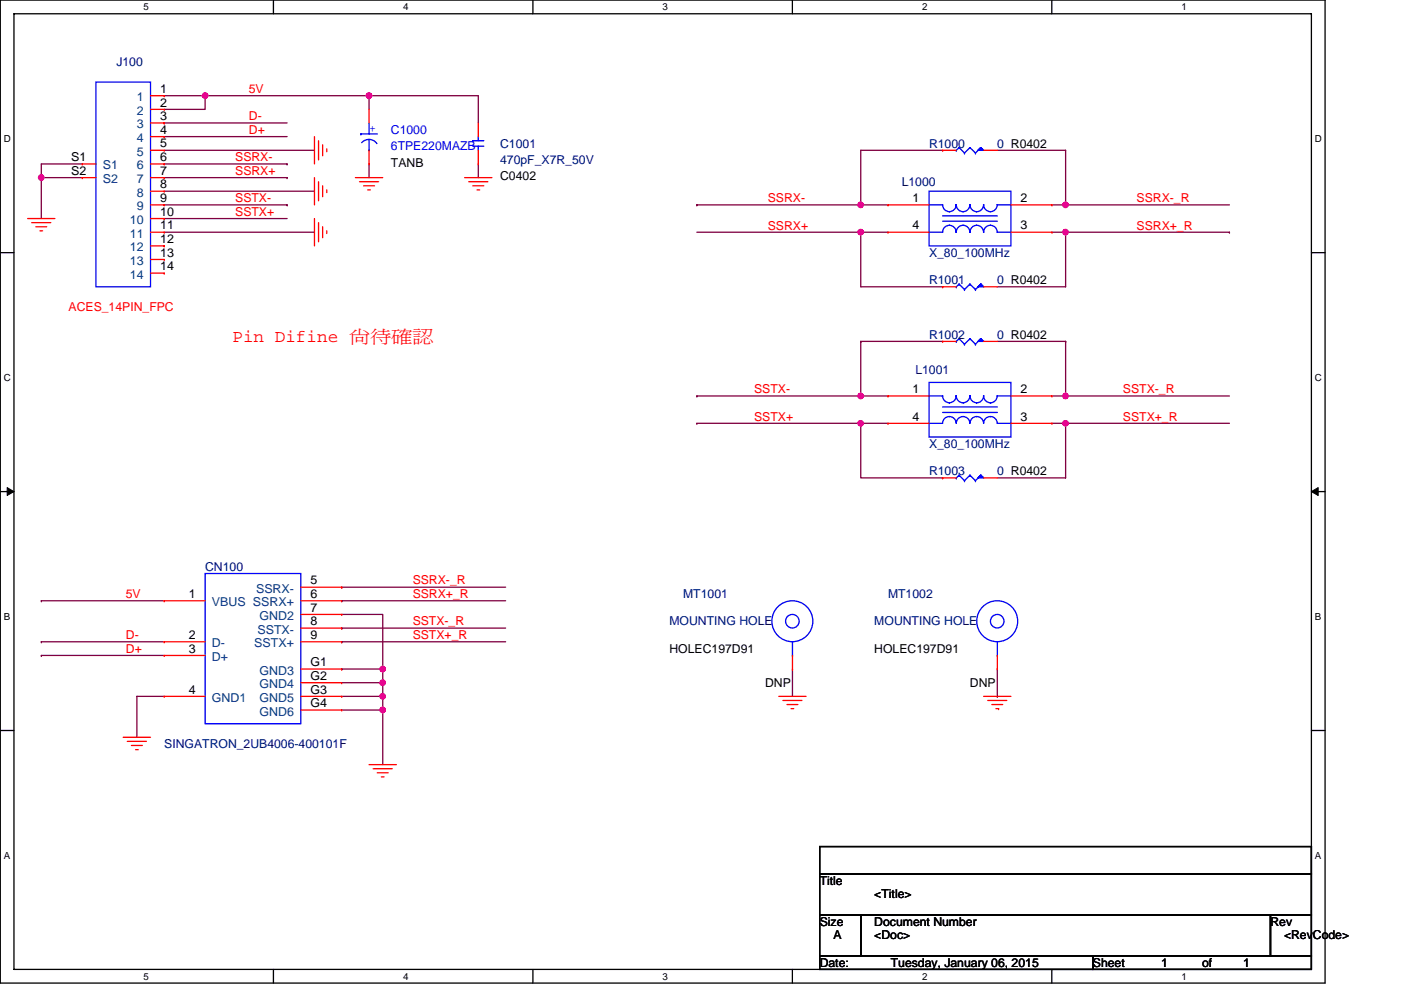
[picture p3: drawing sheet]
<svg xmlns="http://www.w3.org/2000/svg" width="297mm" height="210mm" viewBox="0 0 297 210" stroke-linecap="round" stroke-linejoin="round" font-family="sans-serif">
<path d="M.1 0h280.8v208.5h-280.8zM3 2.9h275v202.7h-275z" fill="none" stroke="#000" stroke-width=".28"/>
<g fill="#fff">
<path d="M30.5 .3h1.1v2.3h-1.1z"/>
<path d="M30.5 205.9h1.1v2.3h-1.1z"/>
</g>
<path d="M58 0v2.9M58 205.6v2.9" fill="none" stroke="#000" stroke-width=".28"/>
<g fill="#fff">
<path d="M85.5 .3h1.1v2.3h-1.1z"/>
<path d="M85.5 205.9h1.1v2.3h-1.1z"/>
</g>
<path d="M113 0v2.9M113 205.6v2.9" fill="none" stroke="#000" stroke-width=".28"/>
<g fill="#fff">
<path d="M140.5 .3h1.1v2.3h-1.1z"/>
<path d="M140.5 205.9h1.1v2.3h-1.1z"/>
</g>
<path d="M168 0v2.9M168 205.6v2.9" fill="none" stroke="#000" stroke-width=".28"/>
<g fill="#fff">
<path d="M195.5 .3h1.2v2.3h-1.2z"/>
<path d="M195.5 205.9h1.2v2.3h-1.2z"/>
</g>
<path d="M223 0v2.9M223 205.6v2.9" fill="none" stroke="#000" stroke-width=".28"/>
<g fill="#fff">
<path d="M250.5 .3h1.2v2.3h-1.2z"/>
<path d="M250.5 205.9h1.2v2.3h-1.2z"/>
<path d="M.8 28.3h1.5v2.3h-1.5z"/>
<path d="M278.8 28.3h1.5v2.3h-1.5z"/>
<path d="M.8 78.9h1.5v2.3h-1.5z"/>
<path d="M278.8 78.9h1.5v2.3h-1.5z"/>
</g>
<path d="M.1 53.6h2.9M278 53.6h2.9" fill="none" stroke="#000" stroke-width=".28"/>
<g fill="#fff">
<path d="M.8 129.6h1.4v2.3h-1.4z"/>
<path d="M278.8 129.6h1.4v2.3h-1.4z"/>
</g>
<path d="M.1 104.3h2.9M278 104.3h2.9" fill="none" stroke="#000" stroke-width=".28"/>
<path d="M1.5 103.4l1.5 .9-1.5 .8zM278 104.3l1.5-.9v1.7z" fill="#000" stroke="#000" stroke-width=".21"/>
<g fill="#fff">
<path d="M.8 180.3h1.4v2.3h-1.4z"/>
<path d="M278.8 180.3h1.4v2.3h-1.4z"/>
</g>
<path d="M.1 154.9h2.9M278 154.9h2.9M173.8 179.6h104.2v5.7h-104.2zM173.8 194h8.7v8.7h-8.7zM173.8 185.3h104.2v8.7h-104.2zM182.5 194h86.9v8.7h-86.9zM269.4 194h8.6v8.7h-8.6zM173.8 202.7h57.9v2.9h-57.9zM231.7 202.7h46.3v2.9h-46.3z" fill="none" stroke="#000" stroke-width=".28"/>
<g fill="none" stroke="#800040" stroke-width=".28">
<path d="M8.8 37.7h8.6M8.8 37.7h.1M8.8 37.7v8.7M17.4 34.8h-8.6v2.9M34.8 26.1h.1M34.8 29h.1M34.8 31.9h31.9M34.8 20.3h8.7v2.9h-8.7M34.8 26.1h26.1M34.8 29h26.1M34.8 34.8h26.1M34.8 37.7h26.1"/>
<path d="M43.5 20.3h34.7v2.9M43.5 20.3h.1M60.9 34.8h.1M60.9 37.7h.1M78.2 20.3h.1M78.2 34.8v2.9M78.2 20.3h23.2v5.8M101.4 34.8v2.9M199.9 31.9h-17.4v11.6M211.5 31.9h14.4v11.6M34.8 40.6h31.9M34.8 46.4h.1"/>
<path d="M34.8 49.3h31.9M34.8 43.5h26.1M34.8 46.4h26.1M60.9 43.5h.1M147.7 43.5h.1M147.7 43.5h34.8M147.7 49.3h34.8M182.5 49.3h5.8M182.5 49.3h.1M182.5 49.3v11.5h17.4M182.5 43.5h5.8M223 49.3h2.9"/>
<path d="M223 43.5h2.9M225.9 49.3v11.5h-14.4M225.9 49.3h.1M225.9 43.5h.1M225.9 43.5h34.8M225.9 49.3h34.8M260.7 49.3h.1M182.5 72.4h17.4M182.5 72.4h.1M182.5 72.4v11.6M211.5 72.4h14.4M225.9 72.4h.1"/>
<path d="M225.9 72.4v11.6M147.7 84h.1M147.7 89.8h.1M147.7 89.8h40.6M147.7 84h34.8M182.5 89.8v11.6h17.4M182.5 84h5.8M182.5 89.8h.1M223 89.8h2.9v11.6h-14.4M223 84h2.9M225.9 84h.1M225.9 89.8h.1"/>
<path d="M225.9 89.8h34.8M225.9 84h34.8M8.8 127.4h.1M8.8 136.1h.1M8.8 139h.1M8.8 127.4h26M8.8 136.1h26M8.8 139h26M72.5 124.5h.1M72.5 127.4h.1M72.5 133.2h.1M72.5 136.1h.1"/>
<path d="M72.5 130.3h8.6v11.6M72.5 127.4h34.7M72.5 136.1h34.7M72.5 124.5h34.7M72.5 133.2h34.7M34.8 147.7h-5.8v8.7M72.5 141.9h.1M72.5 144.8h8.6M72.5 147.7h8.6M72.5 150.6h8.6M72.5 141.9h8.6M81.1 141.9v2.9"/>
<path d="M81.1 144.8h.1M81.1 150.6h.1M81.1 147.7h.1M81.1 144.8v17.4M168 141.9v5.8M211.5 147.7h.1M211.5 141.9v5.8"/>
</g>
<g fill="#f0f" stroke="#f0f" stroke-width=".28">
<circle cx="78.2" cy="20.3" r=".57"/>
<circle cx="8.7" cy="37.7" r=".57"/>
<circle cx="81.1" cy="141.9" r=".57"/>
<circle cx="81.1" cy="144.8" r=".57"/>
<circle cx="81.1" cy="150.6" r=".57"/>
<circle cx="81.1" cy="147.7" r=".57"/>
<circle cx="225.9" cy="84" r=".57"/>
<circle cx="182.5" cy="84" r=".57"/>
<circle cx="182.5" cy="89.8" r=".57"/>
<circle cx="182.5" cy="49.2" r=".57"/>
<circle cx="225.9" cy="49.2" r=".57"/>
<circle cx="43.5" cy="20.3" r=".57"/>
<circle cx="182.5" cy="43.5" r=".57"/>
<circle cx="225.9" cy="43.5" r=".57"/>
<circle cx="225.9" cy="89.8" r=".57"/>
</g>
<g fill="none" stroke="#f00" stroke-width=".28">
<path d="M17.4 34.8h.1M17.4 37.7h.1M17.4 34.8h2.9M17.4 37.7h2.9M31.9 31.9h2.9M31.9 20.3h2.9M31.9 23.2h2.9M31.9 26.1h2.9M31.9 29h2.9M31.9 34.8h2.9M31.9 37.7h2.9M34.8 20.3h.1"/>
<path d="M34.8 23.2h.1M34.8 26.1h.1M34.8 29h.1M34.8 31.9h.1M34.8 34.8h.1M34.8 37.7h.1M66.7 29v5.8M66.7 37.7v5.8M67.5 29.8v4.1M67.5 38.5v4.1M68.4 30.7v2.3M68.4 39.4v2.3"/>
<path d="M69.3 31.6v.6M75.4 37.7h5.7M76.2 38.5h4.1M77.1 39.4h2.3M78.2 23.2v2.9M78.2 34.8h.1M78.2 31.9v2.9M98.5 37.7h5.8M99.4 38.5h4M100.2 39.4h2.4M101.4 26.1v2.9M101.4 34.8h.1"/>
<path d="M101.4 31.9v2.9M199.9 31.9h.1M199.9 31.9h2.9M208.6 31.9h2.9M5.9 46.4h5.7M6.7 47.2h4.1M7.6 48.1h2.3M8.5 49h.5M31.9 49.3h2.9M31.9 43.5h2.9M31.9 40.6h2.9M31.9 46.4h2.9"/>
<path d="M31.9 52.2h2.9M31.9 55h2.9M31.9 57.9h2.9M34.8 40.6h.1M34.8 43.5h.1M34.8 46.4h.1M34.8 49.3h.1M34.8 52.2h.1M34.8 55h.1M34.8 57.9h.1M66.7 46.4v5.8M67.5 47.2v4.1"/>
<path d="M68.4 48.1v2.3M69.3 40.3v.6M69.3 49v.5M78 40.3h.5M101.1 40.3h.6M188.3 49.3h.1M188.3 43.5h.1M188.3 49.3h8.7M188.3 43.5h8.7M214.3 49.3h8.7M214.3 43.5h8.7M223 49.3h.1"/>
<path d="M223 43.5h.1M199.9 60.8h.1M199.9 72.4h.1M199.9 60.8h2.9M199.9 72.4h2.9M208.6 60.8h2.9M208.6 72.4h2.9M188.3 89.8h.1M188.3 84h.1M188.3 89.8h8.7M188.3 84h8.7M214.3 89.8h8.7"/>
<path d="M214.3 84h8.7M223 89.8h.1M223 84h.1M199.9 101.4h.1M199.9 101.4h2.9M208.6 101.4h2.9M34.8 127.4h.1M34.8 136.1h.1M34.8 139h.1M34.8 127.4h8.7M34.8 136.1h8.7M34.8 139h8.7"/>
<path d="M63.8 127.4h8.7M63.8 136.1h8.7M63.8 124.5h8.7M63.8 130.3h8.7M63.8 133.2h8.7M72.5 124.5h.1M72.5 127.4h.1M72.5 130.3h.1M72.5 133.2h.1M72.5 136.1h.1M168 139v2.9M211.5 139v2.9"/>
<path d="M26.1 156.4h5.8M27 157.2h4M27.9 158.1h2.3M28.7 159h.6M34.8 147.7h.1M34.8 147.7h8.7M63.8 147.7h8.7M63.8 141.9h8.7M63.8 144.8h8.7M63.8 150.6h8.7M72.5 141.9h.1M72.5 144.8h.1"/>
<path d="M72.5 147.7h.1M72.5 150.6h.1M165.1 147.7h5.8M166 148.6h4M166.9 149.4h2.3M167.7 150.3h.6M168 141.9h.1M208.6 147.7h5.7M209.4 148.6h4.1M210.3 149.4h2.3M211.2 150.3h.5M211.5 141.9h.1"/>
<path d="M211.7 150.3h.1M78.2 162.2h5.8M79.1 163h4.1M80 163.9h2.3M80.9 164.8h.5"/>
</g>
<g fill="none" stroke="#00f" stroke-width=".28">
<path d="M20.3 17.4h11.6v43.4h-11.6zM76.5 28.4h.1M76.5 28.4h3.5M78.2 29.6l-1 .2-.5 .5M78.2 29.6h.4a1.91 1.91 0 0 1 1.3 .9M78.2 31.9h.1M78.2 26.1v2.3M78.2 29.6v2.3M100.2 31h2.4M100.2 29.8h.1M100.2 29.8h2.4M101.4 29v.8"/>
<path d="M101.4 31v.9M202.8 31.9h.1M203.3 31.3h.1M203.3 31.3l1.2 1.1M203.3 31.3l-.5 .6M204.5 32.4h.1M205.7 31.3h.1M205.7 31.3l1.1 1.1M205.7 31.3l-1.2 1.1M206.8 32.4h.1M208 31.3h.1M208 31.3l.6 .6"/>
<path d="M208 31.3l-1.2 1.1M197 40.6h17.3v11.6h-17.3zM197 43.5h2.9M199.9 46.9h11.6M199.9 45.8h11.6M199.9 43.4a1.44 1.44 0 0 0 1.4 1.5 1.46 1.46 0 0 0 1.4-1.5h.1a1.44 1.44 0 0 0 1.4 1.5 1.46 1.46 0 0 0 1.4-1.5M205.6 49.2a1.44 1.44 0 0 0-1.4-1.4 1.43 1.43 0 0 0-1.4 1.4h-.1a1.44 1.44 0 0 0-1.4-1.4 1.43 1.43 0 0 0-1.4 1.4l-2.9 .1M205.7 49.2a1.42 1.42 0 0 1 1.4-1.4 1.44 1.44 0 0 1 1.4 1.4M205.7 43.4a1.45 1.45 0 0 0 1.4 1.5 1.45 1.45 0 0 0 1.4-1.5M208.6 49.2a1.42 1.42 0 0 1 1.4-1.4 1.44 1.44 0 0 1 1.4 1.4l2.9 .1M208.6 43.4a1.45 1.45 0 0 0 1.4 1.5 1.45 1.45 0 0 0 1.4-1.5M211.5 43.5h2.8"/>
<path d="M202.8 60.8h.1M202.8 72.4h.1M203.3 60.3h.1M203.3 71.8h.1M203.3 60.3l1.2 1.1M203.3 60.3l-.5 .5M203.3 71.8l1.2 1.2M203.3 71.8l-.5 .6M204.5 61.4h.1M204.5 73h.1M205.7 60.3h.1M205.7 71.8h.1"/>
<path d="M205.7 60.3l1.1 1.1M205.7 60.3l-1.2 1.1M205.7 71.8l1.1 1.2M205.7 71.8l-1.2 1.2M206.8 61.4h.1M206.8 73h.1M208 60.3h.1M208 71.8h.1M208 60.3l.6 .5M208 60.3l-1.2 1.1M208 71.8l.6 .6M208 71.8l-1.2 1.2"/>
<path d="M197 81.1h17.3v11.6h-17.3zM197 84h2.9M199.9 87.5h11.6M199.9 86.3h11.6M199.9 84a1.44 1.44 0 0 0 1.4 1.4 1.46 1.46 0 0 0 1.4-1.4h.1a1.44 1.44 0 0 0 1.4 1.4 1.46 1.46 0 0 0 1.4-1.4M205.6 89.8a1.43 1.43 0 0 0-1.4-1.5 1.43 1.43 0 0 0-1.4 1.5 1.48 1.48 0 0 0-1.5-1.5 1.43 1.43 0 0 0-1.4 1.5h-2.9M205.7 89.8a1.42 1.42 0 0 1 1.4-1.5 1.44 1.44 0 0 1 1.4 1.5M205.7 84a1.45 1.45 0 0 0 1.4 1.4 1.45 1.45 0 0 0 1.4-1.4M208.6 89.8a1.42 1.42 0 0 1 1.4-1.5 1.47 1.47 0 0 1 1.5 1.5h2.8M208.6 84a1.45 1.45 0 0 0 1.4 1.4 1.45 1.45 0 0 0 1.4-1.4M211.5 84h2.8M202.8 101.4h.1"/>
<path d="M203.3 100.8h.1M203.3 100.8l1.2 1.2M203.3 100.8l-.5 .6M204.5 102h.1M205.7 100.8h.1M205.7 100.8l1.1 1.2M205.7 100.8l-1.2 1.2M206.8 102h.1M208 100.8h.1M208 100.8l.6 .6M208 100.8l-1.2 1.2M43.5 121.6h20.3v31.9h-20.3z"/>
<path d="M168 139h.1M168 136.1v2.9M211.5 139h.1M211.5 136.1v2.9"/>
<circle cx="168" cy="131.8" r="4.3"/>
<circle cx="168" cy="131.8" r="1.44"/>
<circle cx="211.4" cy="131.8" r="4.3"/>
<circle cx="211.4" cy="131.8" r="1.44"/>
</g>
<g fill="#00f" stroke="#00f" stroke-width=".28">
<path d="M208 31.3l.6 .6h-1.2z" fill-rule="evenodd"/>
<path d="M207.4 60.8l.6-.5 .6 .5h-1.2l.6-.5z" fill-rule="evenodd"/>
<path d="M207.4 72.4l.6-.6 .6 .6h-1.2l.6-.6z" fill-rule="evenodd"/>
<path d="M207.4 101.4l.6-.6 .6 .6h-1.2l.6-.6z" fill-rule="evenodd"/>
</g>
<text font-size="3.7" fill="#f00" x="49.3" y="72.5">Pin Difine 尚待確認</text>
<g font-size="2.6" fill="#000080">
<text x="24.7" y="13.9">J100</text>
<text x="106" y="31.3">C1001</text>
<text x="106" y="34.8">470pF_X7R_50V</text>
<text x="197" y="31.3">R1000</text>
<text x="211.4" y="31.3">0 R0402</text>
<text x="191.2" y="39.4">L1000</text>
<text x="197" y="54.5">X_80_100MHz</text>
<text x="197" y="60.3">R1001</text>
<text x="211.4" y="60.3">0 R0402</text>
<text x="197" y="71.8">R1002</text>
<text x="211.4" y="71.8">0 R0402</text>
<text x="194.1" y="79.4">L1001</text>
<text x="197" y="95">X_80_100MHz</text>
<text x="197" y="100.8">R1003</text>
<text x="211.4" y="100.8">0 R0402</text>
<text x="43.5" y="121.1">CN100</text>
<text x="144.8" y="126.9">MT1001</text>
<text x="188.3" y="126.9">MT1002</text>
<text x="141.9" y="132.7">MOUNTING HOLE</text>
<text x="185.4" y="132.7">MOUNTING HOLE</text>
<text x="34.8" y="158.7">SINGATRON_2UB4006-400101F</text>
</g>
<g font-size="2.6" fill="#004080">
<text x="29" y="21.5">1</text>
<text x="29" y="24.4">2</text>
<text x="29" y="27.2">3</text>
<text x="21.8" y="35.9">S1</text>
<text x="29" y="30.1">4</text>
<text x="29" y="33">5</text>
<text x="29" y="35.9">6</text>
<text x="21.8" y="38.8">S2</text>
<text x="29" y="38.8">7</text>
<text x="29" y="41.7">8</text>
<text x="27.6" y="47.5">10</text>
<text x="29" y="44.6">9</text>
<text x="27.6" y="50.4">11</text>
<text x="27.6" y="53.3">12</text>
<text x="27.6" y="56.2">13</text>
<text x="27.6" y="59.1">14</text>
<text x="54.3" y="125.7">SSRX-</text>
<text x="44.9" y="128.6">VBUS SSRX+</text>
<text x="55" y="131.5">GND2</text>
<text x="44.9" y="137.3">D-</text>
<text x="53.9" y="137.3">SSTX+</text>
<text x="54.6" y="134.4">SSTX-</text>
<text x="44.9" y="140.2">D+</text>
<text x="55" y="143.1">GND3</text>
<text x="44.9" y="148.9">GND1</text>
<text x="55" y="146">GND4</text>
<text x="55" y="148.9">GND5</text>
<text x="55" y="151.8">GND6</text>
</g>
<g font-size="2.6">
<text x="33.9" y="19.7">1</text>
<text x="33.9" y="22.6">2</text>
<text x="33.9" y="25.5">3</text>
<text x="33.9" y="28.4">4</text>
<text x="15.1" y="34.2">S1</text>
<text x="33.9" y="31.3">5</text>
<text x="33.9" y="34.2">6</text>
<text x="82.9" y="35.4">TANB</text>
<text x="15.1" y="37.1">S2</text>
<text x="33.9" y="37.1">7</text>
<text x="33.9" y="40">8</text>
<text x="106" y="38.3">C0402</text>
<text x="33.9" y="45.8">10</text>
<text x="33.9" y="42.9">9</text>
<text x="193.5" y="42.9">1</text>
<text x="216.4" y="42.9">2</text>
<text x="33.9" y="48.7">11</text>
<text x="33.9" y="51.6">12</text>
<text x="193.5" y="48.7">4</text>
<text x="216.4" y="48.7">3</text>
<text x="33.9" y="54.4">13</text>
<text x="33.9" y="57.3">14</text>
<text x="193.5" y="83.4">1</text>
<text x="216.4" y="83.4">2</text>
<text x="193.5" y="89.2">4</text>
<text x="216.4" y="89.2">3</text>
<text x="65.8" y="124">5</text>
<text x="40" y="126.8">1</text>
<text x="65.8" y="129.7">7</text>
<text x="65.8" y="126.8">6</text>
<text x="40" y="135.5">2</text>
<text x="65.8" y="132.6">8</text>
<text x="65.8" y="135.5">9</text>
<text x="40" y="138.4">3</text>
<text x="65.8" y="141.3">G1</text>
<text x="141.9" y="138.5">HOLEC197D91</text>
<text x="185.4" y="138.5">HOLEC197D91</text>
<text x="40" y="147.1">4</text>
<text x="65.8" y="144.2">G2</text>
<text x="65.8" y="147.1">G3</text>
<text x="162.2" y="145.7">DNP</text>
<text x="205.7" y="145.7">DNP</text>
<text x="65.8" y="150">G4</text>
<text x="173.8" y="187.7">Title</text>
<text x="185.4" y="190.6">&lt;Title&gt;</text>
<text x="173.8" y="196.4">Size</text>
<text x="185.4" y="196.4">Document Number</text>
<text x="269.4" y="196.4">Rev</text>
<text x="176.7" y="199.3">A</text>
<text x="185.4" y="199.3">&lt;Doc&gt;</text>
<text x="272.2" y="199.3">&lt;RevCode&gt;</text>
<text x="173.8" y="205">Date:</text>
<text x="188.9" y="205">Tuesday, January 06, 2015</text>
<text x="231.7" y="205">Sheet</text>
<text x="246.2" y="205">1</text>
<text x="254.9" y="205">of</text>
<text x="263.6" y="205">1</text>
</g>
<g font-size="2.6" fill="#f00">
<text x="52.8" y="19.7">5V</text>
<text x="52.8" y="25.5">D-</text>
<text x="52.8" y="28.4">D+</text>
<text x="49.9" y="34.2">SSRX-</text>
<text x="49.9" y="37.1">SSRX+</text>
<text x="49.9" y="42.9">SSTX-</text>
<text x="49.9" y="45.8">SSTX+</text>
<text x="162.8" y="42.9">SSRX-</text>
<text x="241" y="42.9">SSRX-_R</text>
<text x="162.8" y="48.7">SSRX+</text>
<text x="241" y="48.7">SSRX+_R</text>
<text x="14.5" y="66.1">ACES_14PIN_FPC</text>
<text x="159.9" y="83.4">SSTX-</text>
<text x="238.1" y="83.4">SSTX-_R</text>
<text x="159.9" y="89.2">SSTX+</text>
<text x="238.1" y="89.2">SSTX+_R</text>
<text x="87.5" y="124">SSRX-_R</text>
<text x="26.7" y="126.9">5V</text>
<text x="87.5" y="126.9">SSRX+_R</text>
<text x="26.7" y="135.6">D-</text>
<text x="87.5" y="132.7">SSTX-_R</text>
<text x="87.5" y="135.6">SSTX+_R</text>
<text x="26.7" y="138.5">D+</text>
</g>
<g font-size="2.6" fill="#00f">
<text x="78.2" y="27.9">+</text>
<text x="82.9" y="28.4">C1000</text>
<text x="82.9" y="31.9">6TPE220MAZB</text>
</g>
<g font-size="2.1">
<text x="30.5" y="2.2">5</text>
<text x="85.5" y="2.2">4</text>
<text x="140.5" y="2.2">3</text>
<text x="195.5" y="2.2">2</text>
<text x="250.5" y="2.2">1</text>
<text x=".8" y="30.1">D</text>
<text x="278.8" y="30.1">D</text>
<text x=".8" y="80.8">C</text>
<text x="278.8" y="80.8">C</text>
<text x=".8" y="131.4">B</text>
<text x="278.8" y="131.4">B</text>
<text x=".8" y="182.1">A</text>
<text x="278.8" y="182.1">A</text>
<text x="30.5" y="207.8">5</text>
<text x="85.5" y="207.8">4</text>
<text x="140.5" y="207.8">3</text>
<text x="195.5" y="207.8">2</text>
<text x="250.5" y="207.8">1</text>
</g>
</svg>
